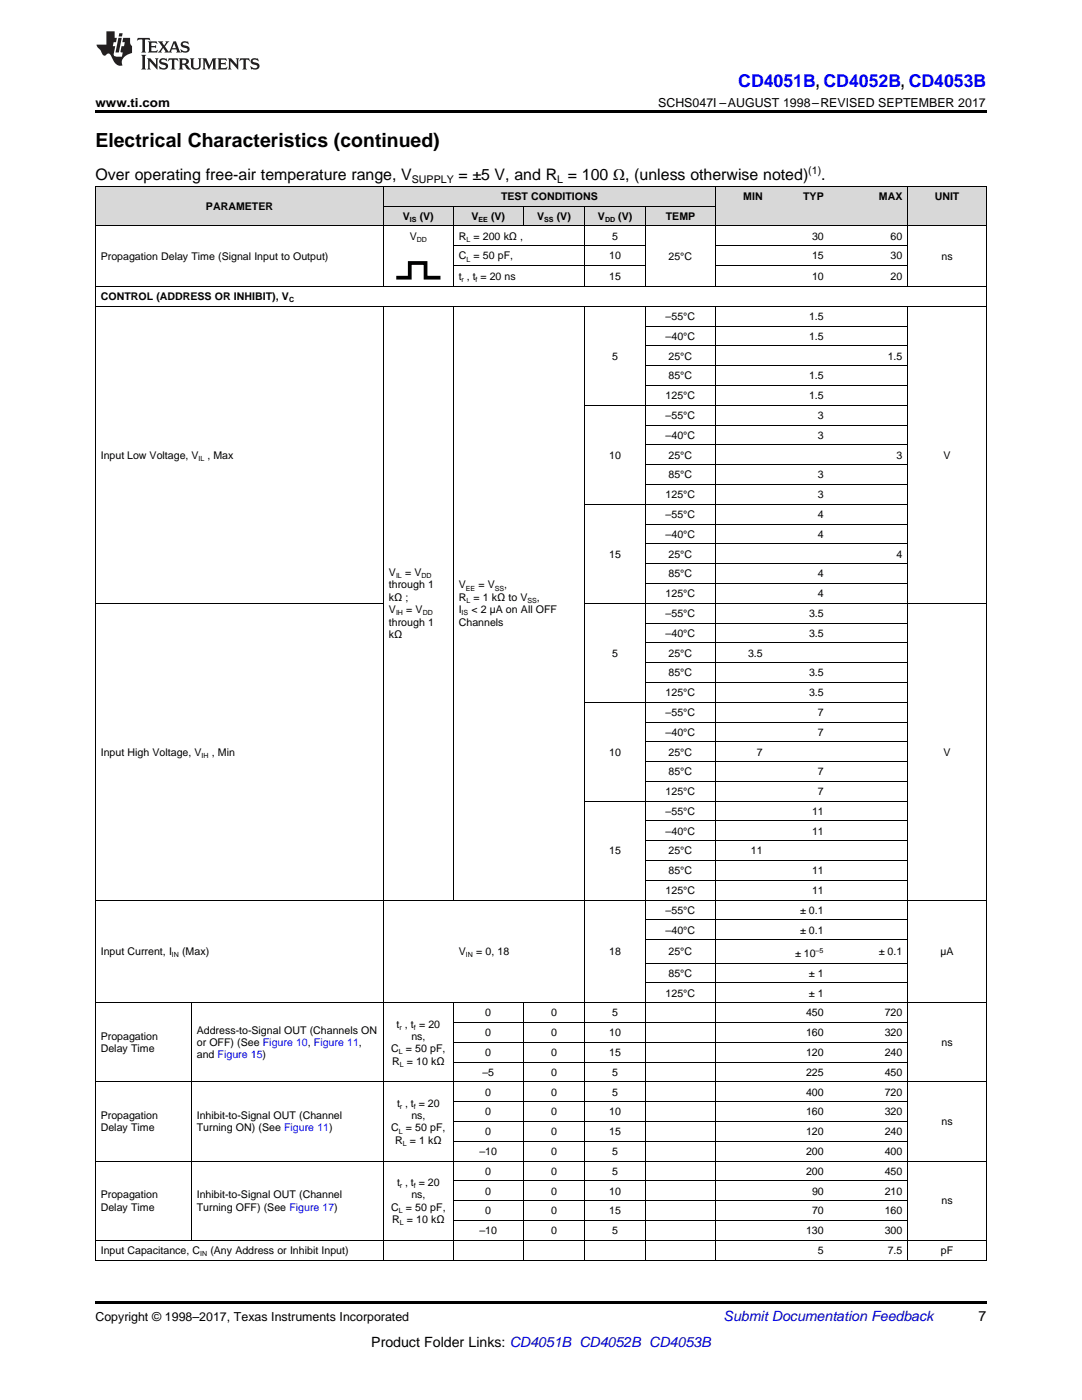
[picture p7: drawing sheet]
<svg xmlns="http://www.w3.org/2000/svg" width="216mm" height="279mm" viewBox="0 0 216 279" stroke-linecap="round" stroke-linejoin="round" font-family="sans-serif">
<g fill="#d8d8d8">
<path d="M19 37.3h19.2v7.9h-19.2z"/>
<path d="M38.2 37.3h17.4v7.9h-17.4z"/>
<path d="M55.6 37.3h21v7.9h-21z"/>
<path d="M142.8 37.3h10.4v7.9h-10.4z"/>
<path d="M153.2 37.3h12.3v7.9h-12.3z"/>
<path d="M165.5 37.3h15.7v7.9h-15.7z"/>
<path d="M181.2 37.3h15.6v7.9h-15.6z"/>
<path d="M76.6 41.2h13.9v4h-13.9z"/>
<path d="M90.5 41.2h14v4h-14z"/>
<path d="M104.5 41.2h12.2v4h-12.2z"/>
<path d="M116.7 41.2h12.1v4h-12.1z"/>
<path d="M128.8 41.2h14v4h-14z"/>
<path d="M76.6 37.3h13.9v3.9h-13.9z"/>
<path d="M90.5 37.3h14v3.9h-14z"/>
<path d="M104.5 37.3h12.2v3.9h-12.2z"/>
<path d="M116.7 37.3h12.1v3.9h-12.1z"/>
<path d="M128.8 37.3h14v3.9h-14z"/>
</g>
<path d="M19 22h177.8v.5h-177.8zM19 259.7h177.8v.5h-177.8z" fill="#000"/>
<g fill="none" stroke="#000" stroke-width=".2">
<path d="M19 37.2h177.8M19.1 37.2v214.3M76.5 37.2v20M142.8 37.2v20M181.1 37.2v20M196.8 37.2v214.3M19 57.2h177.8M19 45.1h177.8M76.6 41.2h66.2M90.4 41.2v16M90.5 53h38.3M90.5 49.1h38.3"/>
<path d="M104.4 41.2v4M116.6 41.2v16M128.8 41.2v16M142.8 53h38.3M142.8 49.1h38.3M19 61.1h177.8M76.5 61.1v190.4M90.4 61.1v118.6M116.6 61.1v190.4M128.8 61.1v190.4M128.8 76.9h52.3M128.8 73h52.3"/>
<path d="M128.8 69h52.3M128.8 65.1h52.3M142.8 61.1v190.4M181.1 61.1v190.4M116.7 80.9h64.4M128.8 96.7h52.3M128.8 92.7h52.3M128.8 88.8h52.3M128.8 84.8h52.3M116.7 100.6h64.4M128.8 116.4h52.3M128.8 112.5h52.3"/>
<path d="M128.8 108.5h52.3M128.8 104.6h52.3M19 120.4h57.6M116.7 120.4h80.1M128.8 136.2h52.3M128.8 132.2h52.3M128.8 128.3h52.3M128.8 124.3h52.3M116.7 159.9h64.4M116.7 140.1h64.4M128.8 155.9h52.3M128.8 152h52.3"/>
<path d="M128.8 148h52.3M128.8 144.1h52.3M19 179.7h177.8M128.8 175.7h52.3M128.8 171.7h52.3M128.8 167.8h52.3M128.8 163.8h52.3M128.8 196.2h52.3M128.8 192.2h52.3M128.8 187.6h52.3M128.8 183.6h52.3M19 215.9h177.8"/>
<path d="M19 200.1h177.8M38.2 200.2v47.4M90.4 200.2v51.3M90.5 219.9h90.6M90.5 212h90.6M90.5 208h90.6M90.5 204.1h90.6M104.4 200.2v51.3M19 231.7h177.8M90.5 239.6h90.6M90.5 235.7h90.6M90.5 227.8h90.6"/>
<path d="M90.5 223.8h90.6M19 251.5h177.8M19 247.5h177.8M90.5 243.6h90.6"/>
</g>
<path d="M79.4 55.4h2.4v-2.9h3.1v2.9h2.6" fill="none" stroke="#000" stroke-width=".75"/>
<g fill="#231f20">
<path d="M27.5 7.6l-.1 .5 .4-.2h.6v.1v2.1l-.2 .4h1l-.3-.4v-2.1l.1-.1h.5l.5 .2-.2-.5zM29.5 8.3l.2 .3v1.5l-.2 .4h1.8l.2-.6a1.04 1.04 0 0 1-1.3 .2v-.7h.6l.3 .2v-.6l-.3 .2h-.6v-.6l.8-.1 .4 .3-.2-.5zM31.5 8.3l.9 1.1-.9 1.1h.8l-.2-.2 .5-.7 .4 .7-.2 .2h1.5l-.1-.2 .1-.4h.9l.1 .4-.2 .2h1l-.3-.3-.7-1.9h-.5l-.9 2-.8-1 .9-1h-.8l.1 .3-.3 .5-.4-.6 .2-.2zM34.7 8.6l.4 1h-.7zM36.3 8.4a.63 .63 0 0 0-.2 .7 .63 .63 0 0 0 .6 .4l.6 .2 .1 .2a.75 .75 0 0 1-.7 .4 .75 .75 0 0 1-.6-.5l.1 .7 .1-.1a1.11 1.11 0 0 0 1.5-.6 1.13 1.13 0 0 0-1.2-.8l-.1-.4a1.04 1.04 0 0 1 1.2 .2l-.2-.5-.1 .1-.5-.2zM28.2 10.9l.2 .4v2.2l-.2 .4h1l-.3-.4v-2.2l.3-.4zM29.3 11.6l.3 .4v1.5l-.3 .4h.8l-.2-.4v-1.3l1.5 1.7v-1.9l.2-.4h-.7l.2 .4v.9l-1.1-1.3zM32 11.8a.62 .62 0 0 0-.2 .7 .62 .62 0 0 0 .6 .4l.6 .1 .1 .3a.76 .76 0 0 1-.7 .3 .76 .76 0 0 1-.6-.4l.1 .7 .1-.1a1.11 1.11 0 0 0 1.5-.6 1.13 1.13 0 0 0-1.2-.8l-.1-.4a1.04 1.04 0 0 1 1.2 .2l-.2-.6-.1 .1-.5-.1zM33.7 11.6l-.2 .6a.61 .61 0 0 1 .8-.3v1.6l-.2 .4h.9l-.2-.4v-1.6a.63 .63 0 0 1 .8 .3l-.2-.6zM35.6 11.6l.3 .4v1.5l-.3 .4h1l-.2-.2v-.8l.5 .2a.76 .76 0 0 0 1.2 .7l-1-1a.58 .58 0 0 0 .6-.5 .58 .58 0 0 0-.5-.6zM36.4 11.9h.1a.45 .45 0 0 1 .5 .1 .45 .45 0 0 1 .1 .5l-.7 .2zM37.9 11.6l.2 .2a2.17 2.17 0 0 0 .3 1.9 .99 .99 0 0 0 1.6-.6v-1.1l.2-.4h-.7l.2 .2a1.92 1.92 0 0 1-.2 1.8 .6 .6 0 0 1-.9-.5v-1.1l.2-.4zM40.4 11.6l.2 .4v1.5l-.2 .4h.7l-.2-.4v-1.4l.8 1.8 .8-1.8v1.4l-.2 .4h.9l-.2-.4v-1.5l.2-.4h-.8l-.6 1.5-.6-1.5zM43.4 11.6l.2 .4v1.5l-.2 .4h1.8l.2-.6a1.04 1.04 0 0 1-1.3 .1v-.6h.5l.4 .2v-.6l-.4 .2h-.5v-.7h.8l.3 .3-.1-.6zM45.5 11.6l.2 .4v1.5l-.2 .4h.7l-.2-.4v-1.3l1.5 1.7v-1.9l.2-.4h-.7l.2 .4v.9l-1.1-1.3zM47.9 11.6l-.1 .6a.61 .61 0 0 1 .8-.3v1.6l-.3 .4h1l-.3-.4 .1-1.6a.63 .63 0 0 1 .7 .3l-.1-.6zM50.2 11.8a.62 .62 0 0 0-.2 .7 .62 .62 0 0 0 .6 .4l.6 .1 .2 .3a.76 .76 0 0 1-.8 .3 .76 .76 0 0 1-.6-.4l.1 .7 .2-.1a1.11 1.11 0 0 0 1.5-.6 1.13 1.13 0 0 0-1.3-.8l-.1-.4a1.04 1.04 0 0 1 1.2 .2l-.1-.6-.2 .1-.5-.1z"/>
<path d="M21.2 6.3v2.6h-1.9l.1 .4 .7 .9a.91 .91 0 0 0 1 .8 .56 .56 0 0 1 .5-.3 .56 .56 0 0 1 .5 .3l.4 .8a1.53 1.53 0 0 0 1.9 1.2 1.54 1.54 0 0 1 1-2.1l.9-.3v-1.4a1.52 1.52 0 0 1-.3-1.6h-1.4l-.2 .8h.5l-.2 .8h-.4l-.2 1v.2l.4 .1-.2 .8a1.93 1.93 0 0 1-1.6-.3l.3-1.8h-.5l.2-.8h.4l.2-.8h-.4v-1.3zM23.6 7.6l-.6 2.9h.7l.6-2.9zM23.8 6.6l-.1 .7h.6l.2-.7z"/>
</g>
<text font-size="3.9" x="19" y="29.3">Electrical Characteristics (continued)</text>
<text font-size="3.5" fill="#00f" x="147.3" y="17.3">CD4051B, CD4052B, CD4053B</text>
<g font-size="3.2">
<text x="19" y="36">Over operating free-air temperature range, V</text>
<text x="91.5" y="36">= ±5 V, and R = 100 Ω, (unless otherwise noted)</text>
<text x="163.9" y="36">.</text>
</g>
<text font-size="2.8" fill="#0000c8" x="144.4" y="263.6">Submit Documentation Feedback</text>
<g font-size="2.8">
<text x="195.3" y="263.6">7</text>
<text x="74.1" y="268.9">Product Folder Links: CD4051B CD4052B CD4053B</text>
</g>
<g font-size="2.5">
<text x="19" y="21.4">www.ti.com</text>
<text x="131.3" y="21.4">SCHS047I –AUGUST 1998–REVISED SEPTEMBER 2017</text>
<text x="19" y="263.6">Copyright © 1998–2017, Texas Instruments Incorporated</text>
</g>
<g font-size="2.1">
<text x="161.3" y="34.7">(1)</text>
<text x="41.1" y="41.9">PARAMETER</text>
<text x="82.2" y="36.6">SUPPLY</text>
<text x="100" y="39.9">TEST CONDITIONS</text>
<text x="111.2" y="36.6">L</text>
<text x="148.3" y="39.9">MIN</text>
<text x="160.3" y="39.9">TYP</text>
<text x="175.4" y="39.9">MAX</text>
<text x="186.5" y="39.9">UNIT</text>
<text x="80.4" y="43.9">V</text>
<text x="81.8" y="47.8">V</text>
<text x="83.7" y="43.9">(V)</text>
<text x="91.5" y="47.8">R = 200 kΩ ,</text>
<text x="94.1" y="43.9">V</text>
<text x="98" y="43.9">(V)</text>
<text x="107.2" y="43.9">V</text>
<text x="111.1" y="43.9">(V)</text>
<text x="119.3" y="43.9">V</text>
<text x="122.2" y="47.8">5</text>
<text x="123.4" y="43.9">(V)</text>
<text x="132.9" y="43.9">TEMP</text>
<text x="162" y="47.8">30</text>
<text x="177.7" y="47.8">60</text>
<text x="20.1" y="51.9">Propagation Delay Time (Signal Input to Output)</text>
<text x="91.5" y="51.8">C = 50 pF,</text>
<text x="121.6" y="51.8">10</text>
<text x="133.4" y="51.9">25°C</text>
<text x="162" y="51.8">15</text>
<text x="177.7" y="51.8">30</text>
<text x="187.9" y="51.9">ns</text>
<text x="20.1" y="59.9">CONTROL (ADDRESS OR INHIBIT), V</text>
<text x="91.5" y="55.8">t , t = 20 ns</text>
<text x="121.6" y="55.8">15</text>
<text x="162" y="55.8">10</text>
<text x="177.7" y="55.8">20</text>
<text x="132.8" y="63.9">–55°C</text>
<text x="161.4" y="63.9">1.5</text>
<text x="122.2" y="71.8">5</text>
<text x="132.8" y="67.8">–40°C</text>
<text x="133.4" y="71.8">25°C</text>
<text x="161.4" y="67.8">1.5</text>
<text x="177.1" y="71.8">1.5</text>
<text x="133.4" y="75.7">85°C</text>
<text x="161.4" y="75.7">1.5</text>
<text x="132.8" y="79.7">125°C</text>
<text x="132.8" y="83.6">–55°C</text>
<text x="161.4" y="79.7">1.5</text>
<text x="163.2" y="83.6">3</text>
<text x="132.8" y="87.6">–40°C</text>
<text x="163.2" y="87.6">3</text>
<text x="20.1" y="91.5">Input Low Voltage, V</text>
<text x="41.4" y="91.5">, Max</text>
<text x="121.6" y="91.5">10</text>
<text x="133.4" y="91.5">25°C</text>
<text x="133.4" y="95.5">85°C</text>
<text x="163.2" y="95.5">3</text>
<text x="178.9" y="91.5">3</text>
<text x="188.3" y="91.5">V</text>
<text x="132.8" y="99.4">125°C</text>
<text x="163.2" y="99.4">3</text>
<text x="132.8" y="103.4">–55°C</text>
<text x="132.8" y="107.3">–40°C</text>
<text x="163.2" y="103.4">4</text>
<text x="163.2" y="107.3">4</text>
<text x="121.6" y="111.3">15</text>
<text x="133.4" y="111.3">25°C</text>
<text x="178.9" y="111.3">4</text>
<text x="77.6" y="115">V</text>
<text x="77.6" y="117.4">through 1</text>
<text x="77.6" y="119.9">kΩ ;</text>
<text x="80.8" y="115">= V</text>
<text x="91.5" y="117.4">V</text>
<text x="91.5" y="119.9">R = 1 kΩ to V</text>
<text x="95.5" y="117.4">= V</text>
<text x="100.6" y="117.4">,</text>
<text x="107.1" y="119.9">,</text>
<text x="132.8" y="119.2">125°C</text>
<text x="133.4" y="115.2">85°C</text>
<text x="163.2" y="115.2">4</text>
<text x="163.2" y="119.2">4</text>
<text x="77.6" y="122.4">V</text>
<text x="77.6" y="124.8">through 1</text>
<text x="81.1" y="122.4">= V</text>
<text x="91.5" y="122.4">I</text>
<text x="91.5" y="124.8">Channels</text>
<text x="94.1" y="122.4">&lt; 2 µA on All OFF</text>
<text x="132.8" y="123.1">–55°C</text>
<text x="161.4" y="123.1">3.5</text>
<text x="77.6" y="127.3">kΩ</text>
<text x="122.2" y="131">5</text>
<text x="132.8" y="127.1">–40°C</text>
<text x="133.4" y="131">25°C</text>
<text x="149.3" y="131">3.5</text>
<text x="161.4" y="127.1">3.5</text>
<text x="133.4" y="135">85°C</text>
<text x="161.4" y="135">3.5</text>
<text x="132.8" y="138.9">125°C</text>
<text x="132.8" y="142.9">–55°C</text>
<text x="161.4" y="138.9">3.5</text>
<text x="163.2" y="142.9">7</text>
<text x="132.8" y="146.8">–40°C</text>
<text x="163.2" y="146.8">7</text>
<text x="20.1" y="150.8">Input High Voltage, V</text>
<text x="42.3" y="150.8">, Min</text>
<text x="121.6" y="150.8">10</text>
<text x="133.4" y="150.8">25°C</text>
<text x="133.4" y="154.7">85°C</text>
<text x="151" y="150.8">7</text>
<text x="163.2" y="154.7">7</text>
<text x="188.3" y="150.8">V</text>
<text x="132.8" y="158.7">125°C</text>
<text x="163.2" y="158.7">7</text>
<text x="132.8" y="162.6">–55°C</text>
<text x="132.8" y="166.6">–40°C</text>
<text x="162" y="162.6">11</text>
<text x="162" y="166.6">11</text>
<text x="121.6" y="170.5">15</text>
<text x="133.4" y="170.5">25°C</text>
<text x="149.8" y="170.5">11</text>
<text x="132.8" y="178.4">125°C</text>
<text x="133.4" y="174.5">85°C</text>
<text x="162" y="174.5">11</text>
<text x="162" y="178.4">11</text>
<text x="132.8" y="182.4">–55°C</text>
<text x="159.6" y="182.4">± 0.1</text>
<text x="20.1" y="190.6">Input Current, I</text>
<text x="36.3" y="190.6">(Max)</text>
<text x="91.5" y="190.6">V</text>
<text x="95" y="190.6">= 0, 18</text>
<text x="121.6" y="190.6">18</text>
<text x="132.8" y="186.3">–40°C</text>
<text x="133.4" y="190.6">25°C</text>
<text x="158.6" y="191">± 10</text>
<text x="159.6" y="186.3">± 0.1</text>
<text x="175.3" y="190.6">± 0.1</text>
<text x="187.7" y="190.6">µA</text>
<text x="133.4" y="194.9">85°C</text>
<text x="161.4" y="194.9">± 1</text>
<text x="96.8" y="202.8">0</text>
<text x="110" y="202.8">0</text>
<text x="122.2" y="202.8">5</text>
<text x="132.8" y="198.9">125°C</text>
<text x="160.8" y="202.8">450</text>
<text x="161.4" y="198.9">± 1</text>
<text x="176.5" y="202.8">720</text>
<text x="20.1" y="207.5">Propagation</text>
<text x="39.3" y="206.3">Address-to-Signal OUT (Channels ON</text>
<text x="39.3" y="208.8">or OFF) (See Figure 10, Figure 11,</text>
<text x="79.1" y="205.1">t , t = 20</text>
<text x="82.1" y="207.5">ns,</text>
<text x="96.8" y="206.8">0</text>
<text x="110" y="206.8">0</text>
<text x="121.6" y="206.8">10</text>
<text x="160.8" y="206.8">160</text>
<text x="176.5" y="206.8">320</text>
<text x="187.9" y="208.8">ns</text>
<text x="20.1" y="210">Delay Time</text>
<text x="39.3" y="211.2">and Figure 15)</text>
<text x="78.1" y="210">C = 50 pF,</text>
<text x="78.2" y="212.5">R = 10 kΩ</text>
<text x="96.3" y="214.7">–5</text>
<text x="96.8" y="210.7">0</text>
<text x="110" y="210.7">0</text>
<text x="110" y="214.7">0</text>
<text x="121.6" y="210.7">15</text>
<text x="122.2" y="214.7">5</text>
<text x="160.8" y="210.7">120</text>
<text x="160.8" y="214.7">225</text>
<text x="176.5" y="210.7">240</text>
<text x="176.5" y="214.7">450</text>
<text x="79.2" y="220.9">t , t = 20</text>
<text x="96.8" y="218.7">0</text>
<text x="110" y="218.7">0</text>
<text x="122.2" y="218.7">5</text>
<text x="160.8" y="218.7">400</text>
<text x="176.5" y="218.7">720</text>
<text x="20.1" y="223.3">Propagation</text>
<text x="20.1" y="225.8">Delay Time</text>
<text x="39.3" y="223.3">Inhibit-to-Signal OUT (Channel</text>
<text x="39.3" y="225.8">Turning ON) (See Figure 11)</text>
<text x="78.1" y="225.8">C = 50 pF,</text>
<text x="82.1" y="223.3">ns,</text>
<text x="96.8" y="222.6">0</text>
<text x="96.8" y="226.6">0</text>
<text x="110" y="222.6">0</text>
<text x="110" y="226.6">0</text>
<text x="121.6" y="222.6">10</text>
<text x="121.6" y="226.6">15</text>
<text x="160.8" y="222.6">160</text>
<text x="160.8" y="226.6">120</text>
<text x="176.5" y="222.6">320</text>
<text x="176.5" y="226.6">240</text>
<text x="187.9" y="224.6">ns</text>
<text x="78.8" y="228.3">R = 1 kΩ</text>
<text x="95.7" y="230.5">–10</text>
<text x="110" y="230.5">0</text>
<text x="122.2" y="230.5">5</text>
<text x="160.8" y="230.5">200</text>
<text x="176.5" y="230.5">400</text>
<text x="20.1" y="239.1">Propagation</text>
<text x="39.3" y="239.1">Inhibit-to-Signal OUT (Channel</text>
<text x="79.2" y="236.7">t , t = 20</text>
<text x="82.1" y="239.1">ns,</text>
<text x="96.8" y="234.5">0</text>
<text x="96.8" y="238.4">0</text>
<text x="110" y="234.5">0</text>
<text x="110" y="238.4">0</text>
<text x="121.6" y="238.4">10</text>
<text x="122.2" y="234.5">5</text>
<text x="160.8" y="234.5">200</text>
<text x="162" y="238.4">90</text>
<text x="176.5" y="234.5">450</text>
<text x="176.5" y="238.4">210</text>
<text x="20.1" y="241.6">Delay Time</text>
<text x="39.3" y="241.6">Turning OFF) (See Figure 17)</text>
<text x="78.1" y="241.6">C = 50 pF,</text>
<text x="78.2" y="244.1">R = 10 kΩ</text>
<text x="96.8" y="242.4">0</text>
<text x="110" y="242.4">0</text>
<text x="121.6" y="242.4">15</text>
<text x="162" y="242.4">70</text>
<text x="176.5" y="242.4">160</text>
<text x="187.9" y="240.4">ns</text>
<text x="20.1" y="250.3">Input Capacitance, C</text>
<text x="42" y="250.3">(Any Address or Inhibit Input)</text>
<text x="95.7" y="246.3">–10</text>
<text x="110" y="246.3">0</text>
<text x="122.2" y="246.3">5</text>
<text x="160.8" y="246.3">130</text>
<text x="163.2" y="250.3">5</text>
<text x="176.5" y="246.3">300</text>
<text x="177.1" y="250.3">7.5</text>
<text x="187.7" y="250.3">pF</text>
</g>
<g font-size="1.4">
<text x="81.8" y="44.3">IS</text>
<text x="95.5" y="44.3">EE</text>
<text x="108.6" y="44.3">SS</text>
<text x="120.7" y="44.3">DD</text>
<text x="83.2" y="48.3">DD</text>
<text x="93.1" y="48.3">L</text>
<text x="93.1" y="52.2">L</text>
<text x="92.1" y="56.3">r</text>
<text x="94.9" y="56.3">f</text>
<text x="57.7" y="60.3">C</text>
<text x="39.6" y="91.9">IL</text>
<text x="79" y="115.4">IL</text>
<text x="84.1" y="115.4">DD</text>
<text x="93" y="117.9">EE</text>
<text x="98.7" y="117.9">SS</text>
<text x="79" y="122.8">IH</text>
<text x="84.3" y="122.8">DD</text>
<text x="92.1" y="122.8">IS</text>
<text x="93.1" y="120.3">L</text>
<text x="105.3" y="120.3">SS</text>
<text x="40.2" y="151.2">IH</text>
<text x="34.3" y="191.1">IN</text>
<text x="93" y="191.1">IN</text>
<text x="162.7" y="190.1">–5</text>
<text x="79.7" y="205.5">r</text>
<text x="82.6" y="205.5">f</text>
<text x="79.6" y="210.4">L</text>
<text x="79.8" y="212.9">L</text>
<text x="79.8" y="221.3">r</text>
<text x="82.5" y="221.3">f</text>
<text x="79.6" y="226.2">L</text>
<text x="80.4" y="228.7">L</text>
<text x="79.8" y="237.1">r</text>
<text x="82.5" y="237.1">f</text>
<text x="79.6" y="242">L</text>
<text x="79.8" y="244.5">L</text>
<text x="39.9" y="250.7">IN</text>
</g>
</svg>
